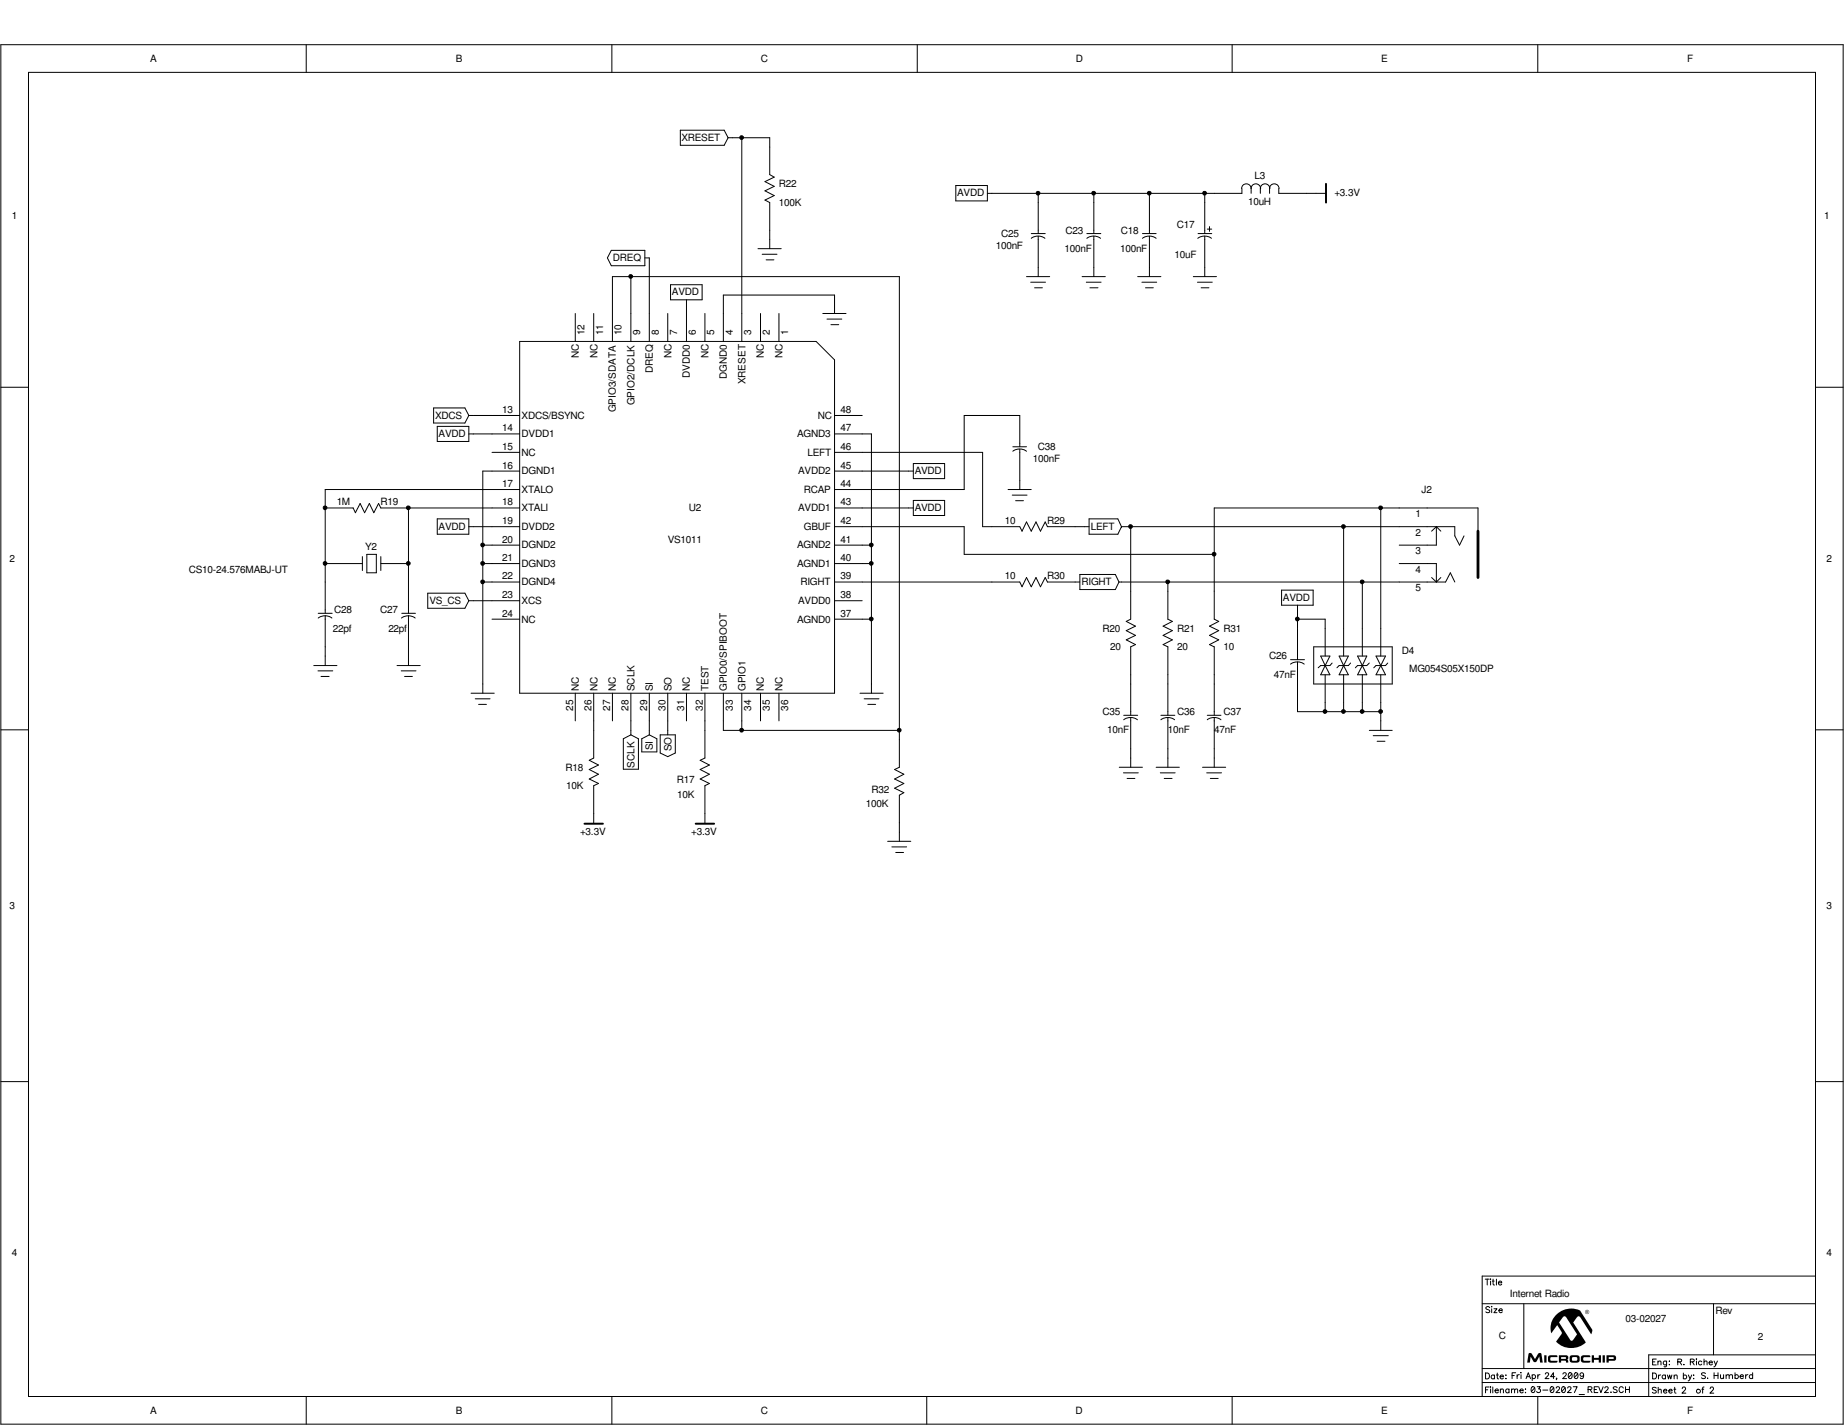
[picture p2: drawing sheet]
<svg xmlns="http://www.w3.org/2000/svg" width="279mm" height="216mm" viewBox="0 0 279 216" stroke-linecap="round" stroke-linejoin="round" font-family="sans-serif">
<g fill="none" stroke="#000" stroke-width=".15">
<path d="M.1 6.8h279.2v209h-279.2zM4.3 11h270.8v200.6h-270.8zM46.4 6.8v4.2M92.7 6.8v4.2M103.1 19.7h6.6l.6 1.2-.6 1.1h-6.6zM139 6.8v4.2M186.7 6.8v4.2M233 6.8v4.2M92.6 37.9h5.1v2.4h-5.1l-.6-1.2zM97.7 39.1h.7v12.6M110.3 20.9h6.3v5.6l.7 .3-1.4 .7 1.4 .7-1.4 .7 1.4 .7-1.4 .7 .7 .4v7M112.4 20.9v30.8"/>
<path d="M114.9 37.7h3.5M115.5 38.5h2.2M116.1 39.4h1.2M144.8 28.1h4.8v2.3h-4.8zM156.3 36.1a1.76 1.76 0 0 1 2 0M156.3 35.4h2.1M157.3 29.3v6.1M157.3 35.8v6.1M164.7 36.1a1.76 1.76 0 0 1 2.1 0M164.7 35.4h2.1M165.7 29.3v6.1M165.7 35.8v6.1"/>
<path d="M173.1 36.1a1.76 1.76 0 0 1 2.1 0M173.1 35.4h2.1M174.2 29.3v6.1M174.2 35.8v6.1M181.5 36.1a1.76 1.76 0 0 1 2.1 0M181.5 35.4h2.1M182.5 29.3v6.1M182.5 35.8v6.1M182.9 34.7h.7M183.3 34.3v.8M188.1 28.6a.72 .72 0 0 1 .7-.7 .72 .72 0 0 1 .8 .7M188.2 28.6v.7h-38.6"/>
<path d="M189.6 28.6a.72 .72 0 0 1 .7-.7 .72 .72 0 0 1 .7 .7M189.6 28.6v.7M192.4 28.6a.72 .72 0 0 0-.7-.7 .72 .72 0 0 0-.7 .7v.7M193.8 28.6v.7h7M193.8 28.6a.72 .72 0 0 0-.7-.7 .72 .72 0 0 0-.7 .7v.7M.1 58.7h4.2M78.7 51.7h45l2.7 2.8v50.5h-47.7zM87.2 47.5v4.2M90 47.5v4.2M92.8 51.7v-9.8h43.5v74.3l-.7 .4 1.3 .7-1.3 .7 1.3 .7-1.3 .7 1.3 .7-.6 .4v7M95.6 41.9v9.8M101.2 47.5v4.2"/>
<path d="M101.6 43.1h4.8v2.3h-4.8zM104 45.4v6.3M106.8 47.5v4.2M115.2 47.5v4.2M118 47.5v4.2M124.7 47.5h3.5M125.3 48.3h2.3M125.9 49.2h1.2M126.4 47.5v-2.8h-16.8v7M155.5 41.9h3.5M156.2 42.8h2.2M156.8 43.6h1.1"/>
<path d="M164 41.9h3.5M164.6 42.8h2.2M165.1 43.6h1.3M172.4 41.9h3.5M173 42.8h2.3M173.6 43.6h1.2M180.8 41.9h3.5M181.4 42.8h2.3M182 43.6h1.2M275.1 58.7h4.2M49.3 77h4.2l.3 .7 .8-1.4 .6 1.4 .8-1.4 .6 1.4 .8-1.4 .3 .7h21M61.9 77v15.9"/>
<path d="M65.7 61.8h4.7l.6 1.1-.6 1.2h-4.7zM66.3 64.6h4.7v2.3h-4.7zM66.3 78.6h4.7v2.3h-4.7zM71 65.7h7.7M71 79.8h7.7M71 62.9h7.7M74.5 68.5h4.2M78.7 71.4h-5.5v33.6M78.7 74.2h-29.4v18.7M126.4 65.7h5.6v39.3M126.4 68.5h22.5v11.3h5.6l.4 .7 .6-1.4 .8 1.4 .7-1.4 .6 1.4 .8-1.4 .3 .7h6.3M126.4 77h12"/>
<path d="M126.4 71.4h12M126.4 79.8h19.7v4.2h37.9M126.4 62.9h4.2M138.4 70.2h4.7v2.3h-4.7zM138.4 75.8h4.7v2.3h-4.7zM152.7 74.2h3.6M153.4 75h2.2M153.5 68.4a1.76 1.76 0 0 1 2 0M153.5 67.7h2M153.9 75.9h1.2M154.5 67.7v-4.8h-8.4v11.3h-19.7M154.5 68v6.2"/>
<path d="M165 78.6h4.4l.5 1.2-.5 1.1h-4.4zM169.9 79.8h.1M169.9 79.8h50.5v1.4l.7 1.4 .7-1.4M171.3 79.8v14l-.7 .3 1.4 .8-1.4 .6 1.4 .8-1.4 .6 1.4 .8-.7 .3v10.4M203.6 79.8v19.6M209.2 77v22.4M217.6 79.8v2.8h-5.6M217.6 79.8l-.7 .7M217.6 79.8l.7 .7M48.2 93.6a1.76 1.76 0 0 1 2.1 0M48.2 92.9h2.1M49.3 85.4h5.6"/>
<path d="M49.3 93.3v7.5M54.9 84.3v2.1M55.6 84h1.4v2.8h-1.4zM57.7 85.4h4.2M57.7 84.3v2.1M60.8 93.6a1.76 1.76 0 0 1 2.1 0M60.9 92.9h2M61.9 93.3v7.5M64.8 89.9h5.6l.6 1.1-.6 1.2h-5.6zM71 91h7.7M73.2 85.4h5.5M73.2 82.6h5.5"/>
<path d="M73.2 88.2h5.5M74.5 93.8h4.2M126.4 93.8h5.6M126.4 85.4h5.6M126.4 82.6h5.6M126.4 91h4.2M126.4 88.2h28.1l.4 .7 .6-1.4 .8 1.4 .7-1.4 .6 1.4 .8-1.4 .3 .7h4.9M163.6 87h5.4l.5 1.2-.5 1.1h-5.4zM169.5 88.2h49.5l.8-1.4 .6 1.4M177 88.2v5.6l.6 .3-1.4 .8 1.4 .6-1.4 .8 1.4 .6-1.4 .8 .8 .3v10.4M194.2 89.4h4.8v2.3h-4.8zM195.5 99.9h2.2"/>
<path d="M196.6 93.8h4.2v5.6M196.6 91.7v8.2M199.1 98h11.8v5.6h-11.8zM200.1 99.4h1.4l-.7 1.4zM202.9 99.4h1.4l-.7 1.4zM205.7 99.4h1.4l-.7 1.4zM206.4 88.2v11.2M208.5 99.4h1.4l-.7 1.4zM212 85.4h5.6v2.8M216.9 87.5l.7 .7M218.3 87.5l-.7 .7M223.9 80.5v-3.5h-39.9v16.8l.7 .3-1.4 .8 1.4 .6-1.4 .8 1.4 .6-1.4 .8 .7 .3v10.4"/>
<path d="M.1 110.6h4.2M47.5 100.8h3.6M48.2 101.6h2.2M48.6 102.5h1.3M60.2 100.8h3.5M60.8 101.6h2.2M61.3 102.5h1.2M71.4 105h3.5M72 105.9h2.3M72.5 106.7h1.2M87.2 105v4.2M90 105v9.9l-.7 .3 1.4 .7-1.4 .7 1.4 .7-1.4 .7 1.4 .7-.7 .3v5.7"/>
<path d="M92.8 105v4.2M94.4 111.9l1.2-.6 1.1 .6v4.6h-2.3zM95.6 105v6.3M97.2 111.9l1.2-.6 1.1 .6v2h-2.3zM98.4 105v6.3M100 111.3h2.3v2.8l-1.1 .5-1.2-.5zM101.2 105v6.3M104 105v4.2M106.8 105v9.9l-.7 .3 1.4 .7-1.4 .7 1.4 .7-1.4 .7 1.4 .7-.7 .3v5.7M109.6 105v5.7h26.7M112.4 105v5.7M115.2 105v4.2"/>
<path d="M118 105v4.2M130.3 105h3.5M130.9 105.9h2.3M131.5 106.7h1.2M169.6 116.2h3.5M170.2 117.1h2.3M170.3 109.1a1.76 1.76 0 0 1 2 0M170.3 108.4h2.1M170.8 117.9h1.2M171.3 108.7v7.5M175.2 116.2h3.5M175.8 117.1h2.3"/>
<path d="M175.9 109.1a1.76 1.76 0 0 1 2.1 0M175.9 108.4h2.1M176.4 117.9h1.2M177 108.7v7.5M182.2 116.2h3.5M182.8 117.1h2.3M182.9 109.1a1.76 1.76 0 0 1 2.1 0M182.9 108.4h2.1M183.4 117.9h1.2M184 108.7v7.5M195.5 100.6a1.76 1.76 0 0 1 2.1 0M196.6 100.3v7.5h12.6"/>
<path d="M200.8 102.2v5.6M200.8 100.8l.7 1.4h-1.4zM201.8 100.5l-.3 .3h-1.4l-.4 .4M203.6 102.2v5.6M203.6 100.8l.7 1.4h-1.4zM204.6 100.5l-.3 .3h-1.4l-.3 .4M206.4 102.2v5.6M206.4 100.8l.7 1.4h-1.4zM207.5 110.7h3.4M207.5 100.5l-.4 .3h-1.4l-.3 .4M208.1 111.5h2.3M208.7 112.3h1.1"/>
<path d="M209.2 102.2v8.5M209.2 100.8l.7 1.4h-1.4zM210.3 100.5l-.4 .3h-1.4l-.3 .4M275.1 110.6h4.2M134.5 127.5h3.5M135.1 128.3h2.3M135.7 129.2h1.2M.1 163.9h4.2M275.1 163.9h4.2M224.6 197.5h50.5M225 193.8h.6M225.3 193.8v.9"/>
<path d="M225.7 198.1a.31 .31 0 0 0-.3-.2 .31 .31 0 0 0-.3 .3l.6 .4v.2l-.2 .1-.4-.1M225.8 193.8h.1M225.8 194.1v.6M226 197.9v.1zM226 198.3v.6M226.1 194.1h.3M226.2 193.8v.7l.2 .2M226.4 198.3h.4l-.4 .6h.4M226.7 193.8v.9M227 194.4h.5a.28 .28 0 0 0-.3-.3 .28 .28 0 0 0-.2 .3 .28 .28 0 0 0 .2 .3l.3-.1M227.1 198.5h.5a.28 .28 0 0 0-.3-.2 .28 .28 0 0 0-.2 .3 .28 .28 0 0 0 .2 .3l.3-.1M230.9 197.5v9.8"/>
<path d="M259.6 197.5v7.8M275.1 193.3h-50.5v18.3M46.4 211.6v4.2M92.7 211.6v4.2M140.4 211.6v4.2M186.7 211.6v4.2M224.6 209.5h50.5M224.6 207.3h50.5M225.1 208h.3a.47 .47 0 0 1 .3 .5 .47 .47 0 0 1-.3 .4h-.3zM225.1 210.6h.3M225.6 210.1h-.5v.9M225.8 210.1v.1z"/>
<path d="M225.8 210.4v.6M226.2 210.1v.9M226.4 208.4a.28 .28 0 0 0-.4 0 .28 .28 0 0 0 0 .4 .28 .28 0 0 0 .4 0M226.4 208.3v.6M226.5 210.7h.5a.28 .28 0 0 0-.3-.2 .28 .28 0 0 0-.2 .3 .28 .28 0 0 0 .2 .2l.3-.1M226.7 208.3h.3M226.9 208v.7l.2 .2M227.3 208.6h.5a.28 .28 0 0 0-.3-.3 .28 .28 0 0 0-.3 .3 .28 .28 0 0 0 .3 .3l.3-.1M227.3 210.6l.2-.2 .3 .1v.5M227.3 210.4v.6M228.1 208.4h.1zM228.1 208.9h.1z"/>
<path d="M228.6 210.6a.28 .28 0 0 0-.4-.1 .28 .28 0 0 0 0 .4 .28 .28 0 0 0 .4 0M228.6 210.4v.6M229 210.6l.2-.2 .2 .1 .1 .5M229 210.4v.6M229.1 208.4h.3M229.5 210.6l.2-.2 .2 .1 .1 .5M229.7 208h-.6v.9M229.9 208.3v.6M230.2 208.3h-.2l-.1 .2M230.3 210.7h.5a.28 .28 0 0 0-.3-.2 .28 .28 0 0 0-.3 .3 .28 .28 0 0 0 .3 .2l.3-.1M230.5 207.9v.1zM230.5 208.3v.6"/>
<path d="M231.1 210.5h.1zM231.1 211h.1zM231.2 208.9l.4-.9 .3 .9M231.4 208.6h.4M232.1 210.1h.1a.46 .46 0 0 1 .4 .4 .46 .46 0 0 1-.4 .5 .57 .57 0 0 1-.1-.9zM232.2 208.4a.28 .28 0 0 1 .4 0 .28 .28 0 0 1 0 .4 .28 .28 0 0 1-.4-.1M232.2 208.3v.9M232.5 210.3l-.5 .5M232.9 210.1h.5l-.3 .3a.3 .3 0 0 1 .3 .5 .3 .3 0 0 1-.6-.1M233 208.3v.6M233 211.6v4.2M233.3 208.3h-.2l-.1 .2"/>
<path d="M233.8 210.6h.7M234.1 208.2l.2-.2 .4 .2-.2 .2-.4 .5h.6M235 210.1h.1a.46 .46 0 0 1 .4 .4 .46 .46 0 0 1-.4 .5 .57 .57 0 0 1-.1-.9zM235.4 210.3l-.5 .5M235.6 208.6h-.7l.5-.6v.9M235.8 210.3l.2-.2 .3 .2-.1 .3-.4 .4h.5M235.9 208.8h-.1h.1l-.1 .2M236.7 210.1h.2a.46 .46 0 0 1 .3 .4 .46 .46 0 0 1-.3 .5 .57 .57 0 0 1-.2-.9zM236.8 208.2l.2-.2 .3 .2-.1 .2-.4 .5h.6M237.2 210.3l-.6 .5M237.5 210.3l.2-.2 .3 .2-.1 .3-.4 .4h.6M237.7 208h.2a.46 .46 0 0 1 .3 .4 .46 .46 0 0 1-.3 .5 .57 .57 0 0 1-.2-.9z"/>
<path d="M238.2 208.2l-.5 .5M238.4 210.1h.6l-.5 .9M238.6 208h.2a.46 .46 0 0 1 .3 .4 .46 .46 0 0 1-.3 .5 .57 .57 0 0 1-.2-.9zM239.1 208.2l-.6 .5M239.3 211.3h.8M239.9 208.3a.28 .28 0 0 1-.3 .2 .28 .28 0 0 1-.1-.4 .28 .28 0 0 1 .4 0v.2a.42 .42 0 0 1-.3 .6l-.2-.2M240.6 210.5h.5l.1-.3-.6-.1v.9M240.9 210.5l.3 .5M241.6 210.5h.3M242.1 210.1h-.5v.9h.5M242.2 210.1l.4 .9 .3-.9M243.2 210.3l.1-.2 .4 .2-.2 .3-.4 .4h.6"/>
<path d="M244.1 210.9h.1M245 210.2l-.2-.1-.4 .1 .1 .2 .5 .3v.2l-.2 .1-.4-.1M246 210.3a.33 .33 0 0 0-.4-.2 .33 .33 0 0 0-.3 .3v.3a.33 .33 0 0 0 .3 .3 .33 .33 0 0 0 .4-.2M246.3 210.5h.6M246.3 210.1v.9M246.9 210.1v.9M250.4 208h.3a.47 .47 0 0 1 .3 .5 .47 .47 0 0 1-.3 .4h-.3zM250.4 206.3h.3M251 210.3l-.3-.1-.3 .1v.2l.6 .3v.1l-.3 .2-.3-.2M251 205.9h-.6v.9h.6M251.2 206.4l.2-.2h.2l.1 .6M251.2 206.2v.6"/>
<path d="M251.2 210.7l.3-.2h.2v.6M251.2 210.2v.9M251.3 208.3v.6M251.6 208.3l-.2 .1-.1 .2M252.1 210.7h.5a.28 .28 0 0 0-.3-.2 .28 .28 0 0 0-.3 .3 .28 .28 0 0 0 .3 .3l.3-.2M252.3 208.4a.28 .28 0 0 0-.4 0 .28 .28 0 0 0 0 .4 .28 .28 0 0 0 .4 0M252.3 208.3v.6M252.5 206.2v.8l-.4 .1M252.5 206.3a.28 .28 0 0 0-.4 0 .28 .28 0 0 0 0 .4 .28 .28 0 0 0 .4 0M252.6 208.3l.2 .6 .2-.6 .2 .6 .1-.6M252.9 210.7h.5a.28 .28 0 0 0-.3-.2 .28 .28 0 0 0-.3 .3 .28 .28 0 0 0 .3 .3l.3-.2M252.9 206.2h.1z"/>
<path d="M252.9 206.8h.1zM253.6 210.5h.3M253.7 208.5l.2-.2 .2 .1v.5M253.7 208.3v.6M253.7 210.2v.7l.3 .2M254.2 206.3h.5l.1-.3-.6-.1v.9M254.5 206.3l.3 .5M254.9 210.4l.1-.2a.28 .28 0 0 1 .4 .1 .28 .28 0 0 1-.1 .4l-.5 .4h.6M255.1 208.4a.28 .28 0 0 1 .4 0 .28 .28 0 0 1 0 .4 .28 .28 0 0 1-.4 0M255.1 208v.9M255.1 206.8h.1zM255.8 208.3l.3 .6-.3 .3"/>
<path d="M256.1 206.3h.5l.1-.3-.6-.1v.9M256.3 208.3l-.2 .6M256.4 206.3l.3 .5M256.6 208.4h.1zM256.6 208.9h.1zM257 205.9v.1zM257 206.2v.6M257.9 206.3a.28 .28 0 0 0-.5 0 .28 .28 0 0 0 0 .4 .28 .28 0 0 0 .5 0M257.9 210.5h.2M258.2 210.1l-.2 .2v.8M258.2 206.4l.2-.2h.2l.1 .6M258.2 205.9v.9"/>
<path d="M258.4 208.1l-.2-.1-.4 .1 .1 .2 .5 .3v.1l-.2 .2-.4-.2M258.7 208.8h.1zM259 206.5h.5a.28 .28 0 0 0-.3-.3 .28 .28 0 0 0-.3 .3 .28 .28 0 0 0 .3 .3l.3-.1M259.1 210.4l.1-.2a.28 .28 0 0 1 .4 .1 .28 .28 0 0 1-.1 .4l-.4 .4h.6M259.7 206.2l.3 .6-.3 .3M259.7 208v.9M259.7 208.4h.6M260.2 206.2l-.2 .6M260.3 208v.9M260.7 208.3v.5l.2 .1 .3-.2M261.2 208.3v.6M261.5 208.4l.2-.1h.3v.6"/>
<path d="M261.5 208.3v.6M262 208.4l.2-.1h.3v.6M262.9 208.4a.28 .28 0 0 1 .4 0 .28 .28 0 0 1 0 .4 .28 .28 0 0 1-.4-.1M262.9 208v.9M263.7 208.5h.5a.28 .28 0 0 0-.4-.2 .28 .28 0 0 0-.2 .3 .28 .28 0 0 0 .3 .3l.3-.2M264.5 208.3v.6M264.8 208.3h-.2l-.1 .2M265.6 208.4a.28 .28 0 0 0-.5 0 .28 .28 0 0 0 0 .4 .28 .28 0 0 0 .5-.1M265.6 208v.9M275.1 205.3h-25.3v6.3"/>
<circle cx="112.4" cy="20.8" r=".29"/>
<circle cx="157.3" cy="29.3" r=".29"/>
<circle cx="165.7" cy="29.3" r=".29"/>
<circle cx="174.1" cy="29.3" r=".29"/>
<circle cx="182.5" cy="29.3" r=".29"/>
<circle cx="95.6" cy="41.9" r=".29"/>
<circle cx="49.2" cy="76.9" r=".29"/>
<circle cx="61.9" cy="76.9" r=".29"/>
<circle cx="171.3" cy="79.8" r=".29"/>
<circle cx="203.5" cy="79.8" r=".29"/>
<circle cx="209.2" cy="76.9" r=".29"/>
<circle cx="49.2" cy="85.4" r=".29"/>
<circle cx="61.9" cy="85.4" r=".29"/>
<circle cx="73.1" cy="82.6" r=".29"/>
<circle cx="73.1" cy="85.4" r=".29"/>
<circle cx="73.1" cy="88.2" r=".29"/>
<circle cx="132" cy="93.8" r=".29"/>
<circle cx="132" cy="85.4" r=".29"/>
<circle cx="132" cy="82.6" r=".29"/>
<circle cx="176.9" cy="88.2" r=".29"/>
<circle cx="183.9" cy="84" r=".29"/>
<circle cx="196.6" cy="93.8" r=".29"/>
<circle cx="206.4" cy="88.2" r=".29"/>
<circle cx="112.4" cy="110.6" r=".29"/>
<circle cx="136.2" cy="110.6" r=".29"/>
<circle cx="200.8" cy="107.8" r=".29"/>
<circle cx="203.5" cy="107.8" r=".29"/>
<circle cx="206.4" cy="107.8" r=".29"/>
<circle cx="209.2" cy="107.8" r=".29"/>
<circle cx="257.3" cy="210.8" r=".31"/>
</g>
<g fill="#000">
<circle cx="112.4" cy="20.8" r=".29"/>
<circle cx="157.3" cy="29.3" r=".29"/>
<circle cx="165.7" cy="29.3" r=".29"/>
<circle cx="174.1" cy="29.3" r=".29"/>
<circle cx="182.5" cy="29.3" r=".29"/>
<circle cx="95.6" cy="41.9" r=".29"/>
<circle cx="49.2" cy="76.9" r=".29"/>
<circle cx="61.9" cy="76.9" r=".29"/>
<circle cx="171.3" cy="79.8" r=".29"/>
<circle cx="203.5" cy="79.8" r=".29"/>
<circle cx="209.2" cy="76.9" r=".29"/>
<circle cx="49.2" cy="85.4" r=".29"/>
<circle cx="61.9" cy="85.4" r=".29"/>
<circle cx="73.1" cy="82.6" r=".29"/>
<circle cx="73.1" cy="85.4" r=".29"/>
<circle cx="73.1" cy="88.2" r=".29"/>
<circle cx="132" cy="93.8" r=".29"/>
<circle cx="132" cy="85.4" r=".29"/>
<circle cx="132" cy="82.6" r=".29"/>
<circle cx="176.9" cy="88.2" r=".29"/>
<circle cx="183.9" cy="84" r=".29"/>
<circle cx="196.6" cy="93.8" r=".29"/>
<circle cx="206.4" cy="88.2" r=".29"/>
<circle cx="112.4" cy="110.6" r=".29"/>
<circle cx="136.2" cy="110.6" r=".29"/>
<circle cx="200.8" cy="107.8" r=".29"/>
<circle cx="203.5" cy="107.8" r=".29"/>
<circle cx="206.4" cy="107.8" r=".29"/>
<circle cx="209.2" cy="107.8" r=".29"/>
</g>
<path d="M200.9 27.9v2.8M88.6 124.8h2.8M105.4 124.8h2.8" fill="none" stroke="#000" stroke-width=".3"/>
<path d="M223.9 80.5v7" fill="none" stroke="#000" stroke-width=".42"/>
<text font-size="8.2" x="231.4" y="206.5">M</text>
<g font-size="1.5">
<text x="22.7" y="9.4">A</text>
<text x="69" y="9.4">B</text>
<text x="115.3" y="9.4">C</text>
<text x="163" y="9.4">D</text>
<text x="209.3" y="9.4">E</text>
<text x="255.7" y="9.4">F</text>
<text x="103.3" y="21.3">XRESET</text>
<text x="118" y="28.4">R22</text>
<text x="145" y="29.8">AVDD</text>
<text x="190.1" y="27.2">L3</text>
<text x="202.2" y="29.8">+3.3V</text>
<text x="1.8" y="33.2">1</text>
<text x="118" y="31.2">100K</text>
<text x="151.7" y="35.9">C25</text>
<text x="161.5" y="35.4">C23</text>
<text x="169.8" y="35.4">C18</text>
<text x="178.3" y="34.5">C17</text>
<text x="189.1" y="31.1">10uH</text>
<text x="276.4" y="33.2">1</text>
<text x="92.9" y="39.6">DREQ</text>
<text x="150.9" y="37.7">100nF</text>
<text x="161.3" y="38.2">100nF</text>
<text x="169.7" y="38.2">100nF</text>
<text x="178" y="39.1">10uF</text>
<text x="101.8" y="44.7">AVDD</text>
<text x="88.6" y="50.8" transform="rotate(-90 88.6 50.8)">12</text>
<text x="91.4" y="50.8" transform="rotate(-90 91.4 50.8)">11</text>
<text x="94.2" y="50.8" transform="rotate(-90 94.2 50.8)">10</text>
<text x="97" y="50.8" transform="rotate(-90 97 50.8)">9</text>
<text x="99.8" y="50.8" transform="rotate(-90 99.8 50.8)">8</text>
<text x="102.6" y="50.8" transform="rotate(-90 102.6 50.8)">7</text>
<text x="105.4" y="50.8" transform="rotate(-90 105.4 50.8)">6</text>
<text x="108.2" y="50.8" transform="rotate(-90 108.2 50.8)">5</text>
<text x="111" y="50.8" transform="rotate(-90 111 50.8)">4</text>
<text x="113.8" y="50.8" transform="rotate(-90 113.8 50.8)">3</text>
<text x="116.6" y="50.8" transform="rotate(-90 116.6 50.8)">2</text>
<text x="119.4" y="50.8" transform="rotate(-90 119.4 50.8)">1</text>
<text x="87.7" y="54.3" transform="rotate(-90 87.7 54.3)">NC</text>
<text x="90.5" y="54.3" transform="rotate(-90 90.5 54.3)">NC</text>
<text x="98.9" y="56.6" transform="rotate(-90 98.9 56.6)">DREQ</text>
<text x="101.7" y="54.3" transform="rotate(-90 101.7 54.3)">NC</text>
<text x="104.5" y="57.3" transform="rotate(-90 104.5 57.3)">DVDD0</text>
<text x="107.4" y="54.3" transform="rotate(-90 107.4 54.3)">NC</text>
<text x="110.2" y="57.5" transform="rotate(-90 110.2 57.5)">DGND0</text>
<text x="112.9" y="58.3" transform="rotate(-90 112.9 58.3)">XRESET</text>
<text x="115.7" y="54.3" transform="rotate(-90 115.7 54.3)">NC</text>
<text x="118.6" y="54.3" transform="rotate(-90 118.6 54.3)">NC</text>
<text x="65.9" y="63.5">XDCS</text>
<text x="76.1" y="65.4">14</text>
<text x="76.1" y="62.6">13</text>
<text x="79" y="63.5">XDCS/BSYNC</text>
<text x="93.3" y="62.5" transform="rotate(-90 93.3 62.5)">GPIO3/SDATA</text>
<text x="96.1" y="61.4" transform="rotate(-90 96.1 61.4)">GPIO2/DCLK</text>
<text x="123.9" y="63.5">NC</text>
<text x="127.3" y="65.4">47</text>
<text x="127.3" y="62.6">48</text>
<text x="66.5" y="66.3">AVDD</text>
<text x="76.1" y="68.2">15</text>
<text x="76.1" y="71">16</text>
<text x="79" y="66.3">DVDD1</text>
<text x="79" y="69">NC</text>
<text x="79" y="71.8">DGND1</text>
<text x="120.8" y="66.3">AGND3</text>
<text x="120.9" y="71.8">AVDD2</text>
<text x="122.3" y="69">LEFT</text>
<text x="127.3" y="68.2">46</text>
<text x="127.3" y="71">45</text>
<text x="138.6" y="71.8">AVDD</text>
<text x="156.5" y="69.9">100nF</text>
<text x="157.3" y="68.2">C38</text>
<text x="51" y="76.6">1M</text>
<text x="57.7" y="76.6">R19</text>
<text x="76.1" y="73.8">17</text>
<text x="76.1" y="76.6">18</text>
<text x="79" y="74.7">XTALO</text>
<text x="79" y="77.5">XTALI</text>
<text x="104.4" y="77.5">U2</text>
<text x="120.9" y="77.5">AVDD1</text>
<text x="121.8" y="74.7">RCAP</text>
<text x="127.3" y="73.8">44</text>
<text x="127.3" y="76.6">43</text>
<text x="138.6" y="77.5">AVDD</text>
<text x="215.4" y="74.7">J2</text>
<text x="55.3" y="83.3">Y2</text>
<text x="66.5" y="80.3">AVDD</text>
<text x="76.1" y="82.2">20</text>
<text x="76.1" y="79.4">19</text>
<text x="79" y="83.1">DGND2</text>
<text x="79" y="80.3">DVDD2</text>
<text x="101.2" y="82.2">VS1011</text>
<text x="120.8" y="83.1">AGND2</text>
<text x="121.8" y="80.3">GBUF</text>
<text x="127.3" y="82.2">41</text>
<text x="127.3" y="79.4">42</text>
<text x="152.2" y="79.4">10</text>
<text x="158.7" y="79.4">R29</text>
<text x="165.3" y="80.3">LEFT</text>
<text x="214.5" y="83.9">3</text>
<text x="214.5" y="81.2">2</text>
<text x="214.5" y="78.4">1</text>
<text x="1.4" y="85.1">2</text>
<text x="28.6" y="86.7">CS10-24.576MABJ-UT</text>
<text x="76.1" y="85">21</text>
<text x="76.1" y="87.8">22</text>
<text x="79" y="85.9">DGND3</text>
<text x="79" y="88.7">DGND4</text>
<text x="120.8" y="85.9">AGND1</text>
<text x="121.3" y="88.7">RIGHT</text>
<text x="127.3" y="85">40</text>
<text x="127.3" y="87.8">39</text>
<text x="152.2" y="87.8">10</text>
<text x="158.7" y="87.8">R30</text>
<text x="163.9" y="88.7">RIGHT</text>
<text x="214.5" y="86.7">4</text>
<text x="214.5" y="89.6">5</text>
<text x="276.7" y="85.1">2</text>
<text x="50.4" y="95.7">22pf</text>
<text x="50.6" y="92.9">C28</text>
<text x="57.6" y="92.9">C27</text>
<text x="58.8" y="95.7">22pf</text>
<text x="65.1" y="91.5">VS_CS</text>
<text x="76.1" y="90.6">23</text>
<text x="76.1" y="93.4">24</text>
<text x="79" y="91.5">XCS</text>
<text x="79" y="94.3">NC</text>
<text x="120.8" y="94.3">AGND0</text>
<text x="120.9" y="91.5">AVDD0</text>
<text x="127.3" y="90.6">38</text>
<text x="127.3" y="93.4">37</text>
<text x="167" y="95.7">R20</text>
<text x="178.4" y="95.7">R21</text>
<text x="185.4" y="95.7">R31</text>
<text x="194.4" y="91.1">AVDD</text>
<text x="168.2" y="98.5">20</text>
<text x="178.4" y="98.5">20</text>
<text x="185.4" y="98.5">10</text>
<text x="192.3" y="99.9">C26</text>
<text x="212.4" y="99">D4</text>
<text x="213.5" y="101.9">MG054S05X150DP</text>
<text x="86.8" y="107.7" transform="rotate(-90 86.8 107.7)">25</text>
<text x="87.7" y="104.7" transform="rotate(-90 87.7 104.7)">NC</text>
<text x="89.6" y="107.7" transform="rotate(-90 89.6 107.7)">26</text>
<text x="90.5" y="104.7" transform="rotate(-90 90.5 104.7)">NC</text>
<text x="92.5" y="107.7" transform="rotate(-90 92.5 107.7)">27</text>
<text x="93.3" y="104.7" transform="rotate(-90 93.3 104.7)">NC</text>
<text x="95.2" y="107.7" transform="rotate(-90 95.2 107.7)">28</text>
<text x="96.1" y="104.7" transform="rotate(-90 96.1 104.7)">SCLK</text>
<text x="98" y="107.7" transform="rotate(-90 98 107.7)">29</text>
<text x="98.9" y="104.7" transform="rotate(-90 98.9 104.7)">SI</text>
<text x="100.8" y="107.7" transform="rotate(-90 100.8 107.7)">30</text>
<text x="101.7" y="104.7" transform="rotate(-90 101.7 104.7)">SO</text>
<text x="103.7" y="107.7" transform="rotate(-90 103.7 107.7)">31</text>
<text x="104.5" y="104.7" transform="rotate(-90 104.5 104.7)">NC</text>
<text x="106.5" y="107.7" transform="rotate(-90 106.5 107.7)">32</text>
<text x="107.4" y="104.7" transform="rotate(-90 107.4 104.7)">TEST</text>
<text x="110.2" y="104.7" transform="rotate(-90 110.2 104.7)">GPIO0/SPIBOOT</text>
<text x="111" y="107.7" transform="rotate(-90 111 107.7)">33</text>
<text x="112.9" y="104.7" transform="rotate(-90 112.9 104.7)">GPIO1</text>
<text x="113.8" y="107.7" transform="rotate(-90 113.8 107.7)">34</text>
<text x="115.7" y="104.7" transform="rotate(-90 115.7 104.7)">NC</text>
<text x="116.6" y="107.7" transform="rotate(-90 116.6 107.7)">35</text>
<text x="118.6" y="104.7" transform="rotate(-90 118.6 104.7)">NC</text>
<text x="119.4" y="107.7" transform="rotate(-90 119.4 107.7)">36</text>
<text x="193" y="102.7">47nF</text>
<text x="98.9" y="113.7" transform="rotate(-90 98.9 113.7)">SI</text>
<text x="101.7" y="113.8" transform="rotate(-90 101.7 113.8)">SO</text>
<text x="167" y="108.3">C35</text>
<text x="167.8" y="111.1">10nF</text>
<text x="177" y="111.1">10nF</text>
<text x="178.4" y="108.3">C36</text>
<text x="184" y="111.1">47nF</text>
<text x="185.4" y="108.3">C37</text>
<text x="85.7" y="116.8">R18</text>
<text x="85.8" y="119.5">10K</text>
<text x="96.1" y="116.3" transform="rotate(-90 96.1 116.3)">SCLK</text>
<text x="102.6" y="118.7">R17</text>
<text x="102.6" y="120.9">10K</text>
<text x="131.2" y="122.3">100K</text>
<text x="132" y="120.1">R32</text>
<text x="87.9" y="126.6">+3.3V</text>
<text x="104.7" y="126.6">+3.3V</text>
<text x="1.4" y="137.7">3</text>
<text x="276.7" y="137.7">3</text>
<text x="1.8" y="190.3">4</text>
<text x="276.7" y="190.3">4</text>
<text x="228.8" y="196.5">Internet Radio</text>
<text x="227.1" y="202.9">C</text>
<text x="246.3" y="200.3">03-02027</text>
<text x="259.9" y="199">Rev</text>
<text x="266.4" y="203.1">2</text>
<text x="22.7" y="214.2">A</text>
<text x="69" y="214.2">B</text>
<text x="115.3" y="214.2">C</text>
<text x="163" y="214.2">D</text>
<text x="209.3" y="214.2">E</text>
<text x="255.7" y="214.2">F</text>
</g>
</svg>
